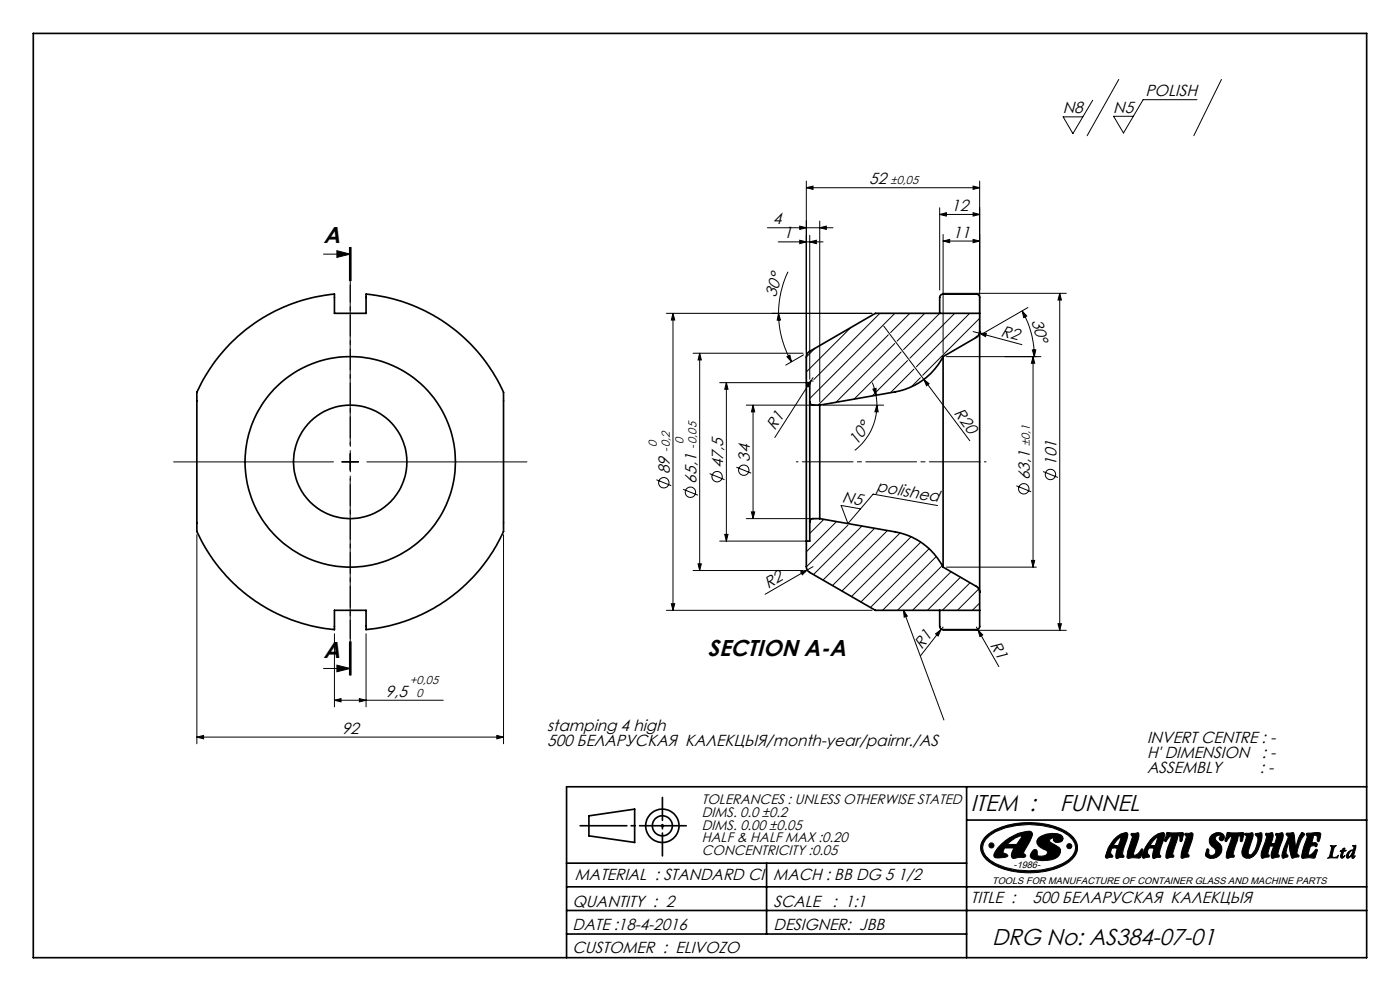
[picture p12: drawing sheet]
<svg xmlns="http://www.w3.org/2000/svg" width="420mm" height="297mm" viewBox="0 0 420 297" stroke-linecap="round" stroke-linejoin="round" font-family="sans-serif">
<g fill="none" stroke="#000" stroke-width=".3">
<path d="M327.8 30.1l-5.9 9.9-3-5h5.9M335.6 23.8l-9.5 16.9M359.1 29.9h-16.2l-5.9 10-2.9-5h5.9M366.4 23.8l-8.3 16.9M241.9 56.3l2-.5v1zM241.9 54.3v59.4M241.9 56.3h52M291.9 55.8l2 .5-2 .5zM293.9 54.3v45.2M97 76.2h8.1M101.1 75.1l4 1.1-4 .9zM104.8 74.1v10"/>
<path d="M105.1 74.1v10M105.3 74.1v10M230.2 68.3h19.7M233.4 72.5h13.5M239.9 67.8l2 .5-2 .5zM239.9 72l2 .5-2 .5zM242.9 72.5l2-.5v1zM242.9 70.5v43.2M245.9 68.3l2-.5v1zM245.9 66.2v54.2M281.9 64.3l2-.6v1.1zM281.9 62.3v24.6"/>
<path d="M281.9 64.3h12M282.9 72.2l2-.4v.9zM282.9 70.3v35.6M282.9 72.2h11M291.9 63.7l2 .6-2 .5zM291.9 71.8l2 .4-2 .5zM105.1 85.4v48M199.9 93.9h61.7M201.9 93.9v89M201.9 93.9l.5 2h-1zM233.6 93.9l.5 2-.9 .1zM233.6 93.9a29.1 29.1 0 0 0 3.9 14.5"/>
<path d="M236.4 81.5a28.5 28.5 0 0 0-2.8 12.4M255.2 98.2l-13.3 13.3M263.9 93.9l-19.7 19.8M265.1 97.7l12 16M268.5 93.9l-25.6 25.5M272.9 93.9l-5.7 5.8M277.4 93.9l-8.3 8.3M281.9 93.9l-10.8 10.9M282.9 87.9h37M286.4 93.9l-13.4 13.4M290.9 93.9l-16 16M291.9 99.4l1.9 .5"/>
<path d="M293.8 99.9h2.1l-.2 1zM293.8 99.9l12.8 3.4M293.9 95.4l-17.1 17.1M306.6 93.2l1.4 1.5-.9 .5zM306.6 93.2a28.1 28.1 0 0 1 3.7 13.7M308.4 92.2l-13.6 7.8M317.9 87.9v101M317.9 87.9l.5 2h-1zM207.9 105.9h33M209.9 105.9l.5 2h-1zM209.9 105.9v65.1M215.9 114.7h26"/>
<path d="M217.9 114.7v47.5M217.9 114.7l.5 2h-1zM236.1 106.9l.9-.5 .5 2zM241.1 106.4l-5.4 3M241.9 115.4l1.5-1.4-.7 2zM243.4 114l-11 17.1M243.7 114.2h.1M243.9 113.2l-.5 .8M244.5 104.3l-2.6 2.7M261.7 114.6l1.1 3.9M261.9 116.6l.9-.2v2.1zM262.8 118.5l.3 2.9"/>
<path d="M266.5 100.4l-21.1 21M268.4 102.9l-17.6 17.7M270.3 105.5l-14 14.1M272.3 108.1l-10.6 10.5M274.2 110.6l-7 7.1M276.1 113.2l-2.7 2.8M277.1 113.7l1.6 1.3-.7 .6zM277.1 113.7l13.8 18.4M293.1 100.7l-.7 .7M309.7 104.9l1-.1-.4 2.1zM309.9 106.9v63.1M309.9 106.9l.5 2h-1z"/>
<path d="M312.3 106.9h-28.4M52.1 138.4h47.9M102.6 138.4h5M105.1 135.9v5M110.1 138.4h48M223.9 121.4h21M225.9 121.4v34M225.9 121.4l.5 2h-1zM246.9 121.4h18.2M263.1 121.4l.4 2h-1zM263.1 121.4a17 17 0 0 1-6.7 13.6M105.1 143.4v48"/>
<path d="M196.9 143.8l4.5 1.8M204.9 146.6l4.5 1.8M212.9 142l4.4 1.8M220.9 140l4.5 1.8M223.9 155.4h21M225.4 153.4h1l-.5 2zM247.2 155.6l-4.3 4.3M251 156.3l-9.1 9.1M254.4 157.4l-12.3 12.3M258.6 157.7l-14.5 14.5M262.4 158.3l-15.5 15.5M266.2 159l-16.5 16.5"/>
<path d="M270 159.7l-17.4 17.4M281.3 151.5l-19.4-3.4-7.5 8.8-2.1-5.4 5.9 1M304.9 145.6l4.5 1.8M312.9 141.3l4.5 1.8M59.1 160.3v62.6M151.1 160.3v62.6M207.9 171h33M209.4 169h1l-.5 2zM215.9 162.2h26M217.4 160.2h1l-.5 2zM240.2 171.4l2-.6-1.5 1.5zM242.2 170.8l-12.7 7.3"/>
<path d="M243.9 169.8l-1.7 1M273.3 160.9l-17.9 17.9M276.2 162.5l-17.9 17.9M278.7 164.5l-17.6 17.6M280.9 166.8l-16.1 16.1M282.7 169.5l-13.5 13.4M283.9 170h27M285.3 171.3l-11.5 11.6M288.1 173l-9.9 9.9M291 174.7l-8.3 8.2M293.7 176.5l-6.5 6.4M309.4 168h1l-.5 2z"/>
<path d="M100.3 189.9v21.9M101.1 199.4l4 .9-4 1zM104.8 192.3v10M105.1 192.3v10M105.3 192.3v10zM109.8 189.9v21.9M199.9 182.9h61.7M201.4 180.9h1l-.5 2zM271 182.9l1.2 1.7-.9 .4zM271 182.9l12.2 32.9M280.7 190l1.6-1.3-.9 1.9zM282.3 188.7l-6.1 7.8"/>
<path d="M282.9 188.9h37M282.9 187.9l-.6 .8M292.9 187.9l.5 .9M293.4 188.8l1.4 1.5-.8 .5zM293.4 188.8l6.2 11M293.9 180.7l-2.2 2.2M317.4 186.9h1l-.5 2zM97 200.3h8.1M100.3 209.9l2-.5v1zM100.3 209.9h32.7M107.8 209.4l2 .5-2 .5zM59.1 220.9l2-.5v1z"/>
<path d="M59.1 220.9h92M149 220.4l2.1 .5-2.1 .5zM198.2 247.5h1M198.4 247.2l.7 .7M198.7 247v1M199.1 247.2l-.7 .7M295.6 250.8a19.3 19.3 0 0 1 13.5-4.3 18.5 18.5 0 0 1 12.9 4.4 4.6 4.6 0 0 1-1.1 7.3 23.6 23.6 0 0 1-18.6 2.6 10.9 10.9 0 0 1-7.9-5.4 4.4 4.4 0 0 1 1.2-4.6zM295.7 251.6a14 14 0 0 1 9.3-4.2 22.7 22.7 0 0 1 15.5 3 4.2 4.2 0 0 1 0 7.4 23 23 0 0 1-23.5 0 4.2 4.2 0 0 1-1.3-6.2zM300.4 253a11.5 11.5 0 0 1 8.9-3.8l.5 .9-.9 2.2-1.8 3.3 .6 .9a1.18 1.18 0 0 1-1.4 .5l-2.3 .3-.3-.2-.3-.8 .3-1.1 .5-1.1h-2.8l-.4 1.5 1 .4 .3 .6a3.8 3.8 0 0 1-2.8 .5h-.9a1.09 1.09 0 0 1-.1-1.8zM302.1 253.1a7.6 7.6 0 0 1 4.3-2.6v.6l-1.4 2zM311.5 251.2a6.6 6.6 0 0 1 6.9-.9l.5 1.1a1.72 1.72 0 0 1-2.9 .5l.1-.8a1.26 1.26 0 0 0-1.3 .9l.3 .4 2.6 1.6a2.15 2.15 0 0 1-1.3 3.3 9.1 9.1 0 0 1-7-.1 1.76 1.76 0 0 1 .9-2.6l.6 .1 .2 .2 .3 1.6a2.67 2.67 0 0 0 2.9-.8l-.1-.6-.4-.3a4.5 4.5 0 0 1-2.7-2l-.1-.8zM334.1 251.7a5.3 5.3 0 0 1 3.8-2.2l.5 .6-1.6 5.8 .4 .7-.2 .3-1 .1-.7 .3a.73 .73 0 0 1-.5-1.2l.4-1.9h-1.7l-.3 1.5 .6 .7v.5l-1.7 .3-.4-.2-.1-.3 .9-2.7z"/>
<path d="M335.1 251.8l1.2-.9-.8 2.5-1.5-.1zM339.4 249.9l2.2-.2a1.71 1.71 0 0 1-.1 1.8l-1.4 4.7a2.27 2.27 0 0 0 2.3-1.7h.4l.1 .3-.9 2.3h-2.5l-1 .2-.4-.3 .2-1.9 1.4-4.1zM345.1 251.7a5.3 5.3 0 0 1 3.9-2.2l.4 .6-1.6 5.8 .5 .7-.2 .3-1.1 .1-.6 .3a.71 .71 0 0 1-.7-.4 .71 .71 0 0 1 .1-.8l.5-1.9h-1.7l-.4 1.5 .6 .7v.5l-1.7 .3-.3-.2-.1-.3 .9-2.7zM346.1 251.8l1.2-.9-.7 2.5-1.6-.1zM350.1 249.5l4.8 .1 .2 .4-.4 1.7-.2 .5-.5-.1a1.77 1.77 0 0 0-.5-1.7h-.1a5.7 5.7 0 0 1-.9 3.1l-.7 2.3 .3 1-1.8 .4-.5-.2a11 11 0 0 1 1.4-5.2l.2-1.3-.7 .4-.9 1.3-.4-.1zM355.6 249.8h1.1a.81 .81 0 0 1 1.2 .2 18.9 18.9 0 0 1-1.6 5.6l.4 .7a.84 .84 0 0 1-1.2 .7l-.7 .2-.5-.2a3.8 3.8 0 0 1 .5-2.8l1.1-3.3-.5-.9zM363.5 250.3a2.51 2.51 0 0 1 3.7 .1l.1 .6-.2 .6-.7 .4-.5-.3-.2-.6 .4-.5-.3-.3a1.07 1.07 0 0 0-1.1 1.4l.6 .6a2.76 2.76 0 0 1 .9 3.6 2.76 2.76 0 0 1-3.3 1.3l-1.2-.8 .5-2 .5 .3 .1 1.4a1.24 1.24 0 0 0 1.9-.4v-.9l-.5-.6a2.38 2.38 0 0 1-.7-3.9zM368.2 249.5l4.8 .1 .2 .4-.4 1.7-.2 .5-.5-.1a1.77 1.77 0 0 0-.4-1.7l-1.8 5.5a.63 .63 0 0 1 .1 1l-1.6 .3-.5-.3a8.5 8.5 0 0 1 1-4l.6-2.4a2.82 2.82 0 0 0-1.6 1.7l-.4-.2zM373.6 249.8l1.9-.2 .4 .1a11.9 11.9 0 0 1-1.2 4.6l-.3 1.1 .1 .6 .4 .2a3.1 3.1 0 0 0 2.1-2.7l.4-1.7-.1-.8-.7-.7v-.4l1.5-.3 .5 .1a9.2 9.2 0 0 1-2.6 6.9l-1.1 .6-1.2-.1a2 2 0 0 1-.9-2.8l1-3.1a.64 .64 0 0 0-.3-1zM379.9 249.7l1.5-.2 .4 .2a3.8 3.8 0 0 1-.5 3.1h1.1l.6-2a.57 .57 0 0 1 0-1M380 249.7a.6 .6 0 0 0 0 1.1l-1.1 3.2a3 3 0 0 0-.3 3.2l2.1-.4 .1-.3-.4-.7 .6-2.2h1.1l-.7 1.9 .1 1.6 .4 .1 1.8-.4 .1-.4-.4-.6 .8-2.7a4.4 4.4 0 0 0 .6-3.4l-.3-.2-1.6 .3M385.9 249.8l1.8-.3 .4 .1 .6 4.5a8.6 8.6 0 0 1 1.8-4.5l.2-.1a.55 .55 0 0 1 .6 .7 10.2 10.2 0 0 0-2.1 5.8l.5 .4-.1 .4-1.8 .4-.3-.1-.6-2.2-.2-2.8-.9 3.2v.5l.6 .6v.3l-1.2 .5-.5-.1a3.2 3.2 0 0 1 .4-2.8l1.4-3.4-.6-.7z"/>
<path d="M391.9 249.8l3.2-.3 1.1 .3-.5 2.4-.5-.1-.1-1.5-.3-.2-.7-.1-.6 2.4a1.08 1.08 0 0 1 1.7 .4l-.3 .6-.8-.3-1 .2-.6 2.4 .2 .3a2.47 2.47 0 0 0 2-1.6l.4-.1 .1 .4-.8 2.1-1.7-.1-1.8 .3-.4-.3 .3-1.9 1.3-4zM399 253.4h1.9l-.7 .9-.5 1.8a.66 .66 0 0 0 .2 .9 .66 .66 0 0 0 .9-.1l.8-.6-.3 .8-3 .1 .6-.6 .5-1.9 .1-.8zM402.1 255l.6-.2 .2-.6 .6-.1-.3 .7h.7l-.8 .3-.4 1.6 .8-.3-.9 .8-.3-.1-.2-.5 .5-1.5-.6 .1zM405.2 255.1l.6-.2a2.07 2.07 0 0 1-1.2 1.8v-.1a1.56 1.56 0 0 1 .6-1.5zM405.7 253.5l1.1-.2-.7 2.9 .1 .5 .4-.3-.3 .6-.5 .3-.2-.4 .2-1a1.49 1.49 0 0 1-1.8 1.2 1.87 1.87 0 0 1 2-2.4l.2-.8z"/>
<circle cx="199.1" cy="144.7" r="1.55"/>
<circle cx="207.1" cy="147.5" r="1.55"/>
<circle cx="215.1" cy="142.8" r="1.56"/>
<circle cx="223.1" cy="140.9" r="1.55"/>
<circle cx="307.1" cy="146.5" r="1.56"/>
<circle cx="315.1" cy="142.2" r="1.55"/>
<circle cx="297.4" cy="253.4" r=".76"/>
<circle cx="320.8" cy="253.6" r=".76"/>
</g>
<g fill="none" stroke="#000" stroke-width=".5">
<path d="M10 10h400v277h-400zM281.9 93.9v-4.8l.5-.8 10.5-.1a.96 .96 0 0 1 1 .9v10.3M293.9 99.4l-.2 .9-.5 .6-10.3 6M293.9 99.4v78.1M293.9 93.9h-31.3l-20.1 11.7-.6 1.3v7.8M69.1 102.9l.9-.8a50.6 50.6 0 0 1 30.3-13.9v5.7h9.5v-5.6a4.9 4.9 0 0 1 3 .2l2.3 .4a49.9 49.9 0 0 1 36 29v39.7a4.9 4.9 0 0 1-1.1 3.8 50.4 50.4 0 0 1-40.2 27.3v-5.8h-9.5v5.8a50.1 50.1 0 0 1-41.2-29.8v-41.3l2.1-4.3a50 50 0 0 1 7.9-10.4zM241.9 114.7v47.5M241.9 114.7h1v5.7M282.9 106.9v63.1M282.9 106.9l-1.6 2.6-2.7 3-3 2.3-3.1 1.5-3.9 1.1-22.7 4M242.9 120.4l.2 .7 .5 .3h2.3M242.9 120.4v36"/>
<path d="M245.9 121.4v34M242.9 156.4v5.8h-1M245.9 155.4l22.7 4 4.2 1.3 3.4 1.7 2.6 2.1 2.3 2.6 1.8 2.9M245.9 155.4l-2.3 .1-.5 .3-.2 .6M241.9 162.2v7.7l.4 1.2 20.3 11.8h31.3M282.9 170l10.1 5.8 .7 .7 .2 1M293.9 177.5v10.2a.96 .96 0 0 1-1 1h-10a1.06 1.06 0 0 1-1-1v-4.8M290 235.8v51.2M410 235.8h-240v51.2M170 258.7h120M176.7 244.5l13.7-2v10l-13.7-2zM230 258.7v21.2"/>
<path d="M290 245.8h120M170 265.8h240M170 272.9h240M170 279.9h120"/>
<circle cx="105" cy="138.4" r="17"/>
<circle cx="105.1" cy="138.4" r="31.5"/>
<circle cx="198.7" cy="247.5" r="5"/>
<circle cx="198.7" cy="247.5" r="3"/>
</g>
<path d="M174 247.5h31.9" fill="none" stroke="#000" stroke-width=".5" stroke-dasharray="15.2 1.3 1.3 1.3" stroke-dashoffset="1.2"/>
<path d="M198.7 239v17.5" fill="none" stroke="#000" stroke-width=".5" stroke-dasharray="15.2 1.3 1.3 1.3" stroke-dashoffset="8.4"/>
<path d="M302.5 252.7a6.6 6.6 0 0 1 3.9-2.2l.1 .4-1.5 2.2h-2.9zM300.1 253.3l-1.7 2.2a1.03 1.03 0 0 0-.1 1.3 1.03 1.03 0 0 0 1.3 .3l2.5-.4 .3-.3-.7-.5a.61 .61 0 0 1-.7-.2 .61 .61 0 0 1 0-.8l.4-.8h2.8l-.4 .8a1.58 1.58 0 0 0 .2 2.4l2.7-.3a.65 .65 0 0 0 1-.3 .65 .65 0 0 0-.6-.9v-.4l1.8-3.1a3.2 3.2 0 0 0 .7-2.8 2.09 2.09 0 0 0-2.4-.3 15.5 15.5 0 0 0-7.1 4.1zM311.5 251.2a1.88 1.88 0 0 0 1.1 3l.4 .3a1.27 1.27 0 0 1 1.3 1.2 2.26 2.26 0 0 1-3.1 .6v-.6a.85 .85 0 0 0-.6-1.1 .85 .85 0 0 0-1 .8 1.25 1.25 0 0 0-.5 1.5 1.25 1.25 0 0 0 1.4 .7 8.3 8.3 0 0 0 7-1 1.83 1.83 0 0 0 .7-1.8 1.83 1.83 0 0 0-1.3-1.4l-1.1-.6a.96 .96 0 0 1-.9-1.1l.6-.5 .7-.1a.92 .92 0 0 0 0 1.2 .92 .92 0 0 0 1.2 .2 1.29 1.29 0 0 0 1.5-1.1 1.29 1.29 0 0 0-1.3-1.5 7.2 7.2 0 0 0-6.1 1.3zM320 253.6a.8 .8 0 0 0 1.6 0 .8 .8 0 0 0-1.6 0zM296.7 253.4a.76 .76 0 0 0 1.5 0 .76 .76 0 0 0-1.5 0zM296.1 250.3a4.7 4.7 0 0 0 .4 7.8 23.2 23.2 0 0 0 17.6 3 12.2 12.2 0 0 0 8.8-5.3 5 5 0 0 0-2.8-6.4 24 24 0 0 0-22.8 0zM296.2 251.1a17.9 17.9 0 0 1 12.5-4 18.1 18.1 0 0 1 12.5 4 3.9 3.9 0 0 1-.5 6.4 21.6 21.6 0 0 1-16.8 3.1 13.2 13.2 0 0 1-8.5-4.5 3.8 3.8 0 0 1 .8-5zM339.4 249.8l-.1 .4 .4 .7a20.2 20.2 0 0 0-1.6 6l.4 .4 .9-.2h2.5l.5-.7 .5-1.6-.1-.3h-.4a2.38 2.38 0 0 1-2.3 1.7l.2-1.2a12.1 12.1 0 0 0 1.4-5.2l-.5-.2zM346.5 251.4l.8-.5-.2 .9a1.74 1.74 0 0 1-.8 1.6l-1.3-.1zM345.4 251.4a9.7 9.7 0 0 0-2.7 5.4l.4 .4 1.7-.3 .1-.4-.6-.6-.1-.5a1.21 1.21 0 0 1 .6-1.2 1.21 1.21 0 0 1 1.3 0h.2l-.5 1.8 .1 1.2 .4 .1 .6-.3 1.3-.1v-.4l-.3-.4a4.8 4.8 0 0 1 .8-3.2l.3-.9a2.24 2.24 0 0 0 .3-2.3l-.2-.1a2.91 2.91 0 0 0-2.8 1zM355.5 249.8l-.1 .3 .5 .7-.1 .6a15.8 15.8 0 0 0-1.5 5.6l.5 .2 1.9-.5v-.3l-.4-.5v-.4l.7-1.9a5.7 5.7 0 0 0 .9-3.8l-.4-.2zM363.7 250a2.5 2.5 0 0 0 .8 4.4 1.18 1.18 0 0 1-.2 1.7 1.18 1.18 0 0 1-1.7-.3l.1-1.2-.5-.2-.5 2a2.82 2.82 0 0 0 3.1 .7 2.82 2.82 0 0 0 1.8-2.7 4.6 4.6 0 0 0-1.9-2.7 .92 .92 0 0 1 .3-1.2 .92 .92 0 0 1 1.1 .1 .75 .75 0 0 0 0 1.4 .75 .75 0 0 0 1.1-.7 1.59 1.59 0 0 0-2.1-1.7zM368.1 249.6l-.6 2.5 .4 .1 .8-1.2 .8-.5-.1 1.1a15.4 15.4 0 0 0-1.6 5.3l.3 .3h.4l1.8-.5-.4-.9 1.6-5.4 .5 .1 .1 1a.43 .43 0 0 0 0 .6 .43 .43 0 0 0 .6 0l.5-2.1-.1-.4zM373.6 249.8l-.1 .4 .4 .7-.4 1.3a5 5 0 0 0-.8 4.2 2.44 2.44 0 0 0 4.2-.9 8.2 8.2 0 0 0 1.6-5.8l-.4-.1-1.4 .2-.1 .4a1.39 1.39 0 0 1 .8 1.6 5.5 5.5 0 0 1-2.2 4.4h-.1a1.07 1.07 0 0 1-.4-1.8l.2-.5a9 9 0 0 0 1-4.1l-.4-.2zM379.8 249.8l-.1 .4 .3 .7-1.1 3.1a3.3 3.3 0 0 0-.4 3.2l2.2-.5 .1-.4-.4-.5 .6-2.2h1.1a3.9 3.9 0 0 0-.6 3.6l2.3-.5v-.3l-.4-.6 .5-1.9a6.5 6.5 0 0 0 1-4.2l-.4-.2-1.7 .3-.1 .4 .3 .7-.6 1.9h-1.1l.1-.2a2.95 2.95 0 0 0 .4-3zM391.9 249.8v.4a1.33 1.33 0 0 1-.1 1.7 12.3 12.3 0 0 0-1.3 5.1l.4 .3 1.4-.3 2.1 .2 .8-2.5-.5-.1-1.1 1.3a.62 .62 0 0 1-.5 .4 .62 .62 0 0 1-.6-.3l.2-1.1a1.26 1.26 0 0 1 .7-1.4 1.26 1.26 0 0 1 1.5 .2l.2-.2a.81 .81 0 0 0-.3-1 .81 .81 0 0 0-1 .1l-.3 .1 .6-2.2a.77 .77 0 0 1 1 .1 .77 .77 0 0 1 0 1 .41 .41 0 0 0 .3 .7 .41 .41 0 0 0 .5-.6l.3-1.9a1.49 1.49 0 0 0-1.9-.2zM405.7 253.5l.6-.1a.4 .4 0 0 1 .5 0 .4 .4 0 0 1 0 .6l-.7 2.7 .5-.3-.6 .8a.39 .39 0 0 1-.5-.1 .39 .39 0 0 1 .1-.5l.2-.7a1.54 1.54 0 0 1-1.7 1.2 1.96 1.96 0 0 1 2-2.5l.1-.9zM405.1 255.2l-.6 1.2a.33 .33 0 0 0 .3 .4 .33 .33 0 0 0 .4-.3l.4-.8a.39 .39 0 0 0 .3-.4 .39 .39 0 0 0-.2-.4zM402.1 255l.6-.2 .2-.6 .6-.1-.3 .7h.7l-.4 .3a1.01 1.01 0 0 0-.7 1.2 .34 .34 0 0 0 .2 .5 .34 .34 0 0 0 .4-.3l-.1 .3a.65 .65 0 0 1-1 .4 .65 .65 0 0 1-.1-1.1l.1-.3a.37 .37 0 0 0 .3-.3 .37 .37 0 0 0-.3-.4l-.3 .1zM399 253.4h1.9l-.7 .9-.5 2.4 .2 .2h.8l.9-.6-.3 .8-3 .1 .5-.5 .6-2 .1-.8zM385.9 249.8v.4l.6 .7a14.9 14.9 0 0 0-1.9 5.9l.5 .4 1.2-.4v-.5a1.1 1.1 0 0 1-.4-1.7l.8-2.5a9.7 9.7 0 0 0 .9 5.1l1.9-.4 .2-.4a1 1 0 0 1-.5-1.6 11.8 11.8 0 0 1 2.2-4.8l-.8-.5a5.6 5.6 0 0 0-1.7 3.7l-.2 .9-.4-3.6a.74 .74 0 0 0-.4-1zM350.1 249.5l-.7 2.6 .4 .1 .8-1.2 .8-.5-.2 1.1a16.2 16.2 0 0 0-1.5 5.3l.2 .3h.4l1.8-.5-.3-.9 1.6-5.4 .5 .2 .1 .8a.53 .53 0 0 0-.1 .5 .53 .53 0 0 0 .5 .3l.2-.2 .5-1.9-.2-.5zM335.2 251.6l-1.2 1.7 1 .1a.62 .62 0 0 0 .8-.7l.5-1.8h-.2zM334.4 251.4a4.3 4.3 0 0 1 3.6-1.8l.3 .3a8.2 8.2 0 0 1-1.1 4.1l-.4 1.9 .4 .6-.1 .4-1.3 .1-.6 .3-.3-.1-.2-.6 .5-2.4-.7-.1a.99 .99 0 0 0-1.1 .3 .99 .99 0 0 0-.2 1l.1 .5 .5 .6v.4l-1.7 .3-.5-.4a10.2 10.2 0 0 1 2.8-5.4z" fill-rule="evenodd" fill="#000"/>
<path d="M105.1 74.1v128.2" fill="none" stroke="#000" stroke-width=".3" stroke-dasharray="6.3 1.3 1.3 1.3"/>
<path d="M295.8 138.4h-56.9" fill="none" stroke="#000" stroke-width=".3" stroke-dasharray="15.2 1.3 1.3 1.3" stroke-dashoffset="-1.8"/>
<g fill="#000">
<path d="M293.8 99.9h2.1l-.2 1zM241.9 115.4l1.5-1.4-.7 2zM277.1 113.7l1.6 1.3-.7 .6zM240.2 171.4l2-.6-1.5 1.5zM271 182.9l1.2 1.7-.9 .4zM280.7 190l1.6-1.3-.9 1.9zM293.4 188.8l1.4 1.5-.8 .5z"/>
<path d="M291.9 55.8l2 .5-2 .5zM241.9 56.3l2-.5v1zM291.9 63.7l2 .6-2 .5zM281.9 64.3l2-.6v1.1zM245.9 68.3l2-.5v1zM239.9 67.8l2 .5-2 .5z"/>
<path d="M101.1 75.1l4 1.1-4 .9zM101.1 199.4l4 .9-4 1z"/>
<path d="M282.9 72.2l2-.4v.9zM291.9 71.8l2 .4-2 .5zM239.9 72l2 .5-2 .5zM242.9 72.5l2-.5v1z"/>
<path d="M306.6 93.2l.5 2 .9-.5zM309.7 104.9l.6 2 .4-2.1z"/>
<path d="M236.1 106.9l1.4 1.5-.5-2zM233.6 93.9l-.4 2.1 .9-.1z"/>
<path d="M261.9 116.6l.9 1.9v-2.1zM263.1 121.4l-.6 2h1z"/>
<path d="M225.4 153.4h1l-.5 2zM225.9 121.4l.5 2h-1z"/>
<path d="M309.4 168h1l-.5 2zM309.9 106.9l.5 2h-1z"/>
<path d="M317.4 186.9h1l-.5 2zM317.9 87.9l.5 2h-1zM201.4 180.9h1l-.5 2zM201.9 93.9l.5 2h-1zM209.4 169h1l-.5 2zM209.9 105.9l.5 2h-1zM217.4 160.2h1l-.5 2zM217.9 114.7l.5 2h-1z"/>
<path d="M100.3 209.9l2-.5v1zM107.8 209.4l2 .5-2 .5z"/>
<path d="M59.1 220.9l2-.5v1zM149 220.4l2.1 .5-2.1 .5z"/>
</g>
<g font-size="6.9">
<text x="97.1" y="73">A</text>
<text x="97.1" y="197.2">A</text>
<text x="212.3" y="196.6">SECTION A-A</text>
<text x="291.3" y="243">ITEM :</text>
<text x="318" y="243">FUNNEL</text>
<text x="297.6" y="283.4">DRG No: AS384-07-01</text>
</g>
<g font-size="4.8">
<text x="343.6" y="28.8">POLISH</text>
<text x="318.8" y="34">N8</text>
<text x="334" y="33.8">N5</text>
<text x="260.8" y="55.2">52</text>
<text x="285.4" y="63.2">12</text>
<text x="231.8" y="67.2">4</text>
<text x="235" y="71.5">1</text>
<text x="285.9" y="71.2">11</text>
<text x="232.7" y="89.3" transform="rotate(-75 232.7 89.3)">30°</text>
<text x="300.1" y="100.6" transform="rotate(15 300.1 100.6)">R2</text>
<text x="309.4" y="96.1" transform="rotate(75 309.4 96.1)">30°</text>
<text x="286" y="123.8" transform="rotate(53 286 123.8)">R20</text>
<text x="232.5" y="129.3" transform="rotate(-57 232.5 129.3)">R1</text>
<text x="257" y="133.7" transform="rotate(-54 257 133.7)">10°</text>
<text x="200.9" y="142.1" transform="rotate(-90 200.9 142.1)">89</text>
<text x="216.9" y="140.3" transform="rotate(-90 216.9 140.3)">47,5</text>
<text x="224.9" y="138.4" transform="rotate(-90 224.9 138.4)">34</text>
<text x="308.9" y="143.9" transform="rotate(-90 308.9 143.9)">63,1</text>
<text x="316.9" y="139.6" transform="rotate(-90 316.9 139.6)">101</text>
<text x="208.9" y="145" transform="rotate(-90 208.9 145)">65,1</text>
<text x="262.8" y="147.2" transform="rotate(10 262.8 147.2)">polished</text>
<text x="252.4" y="150.4" transform="rotate(10 252.4 150.4)">N5</text>
<text x="230.4" y="176.5" transform="rotate(-30 230.4 176.5)">R2</text>
<text x="276.5" y="194.7" transform="rotate(-52 276.5 194.7)">R1</text>
<text x="297" y="193.2" transform="rotate(60 297 193.2)">R1</text>
<text x="115.6" y="208.8">9,5</text>
<text x="102.5" y="219.9">92</text>
<text x="164.2" y="219.2">stamping 4 high</text>
<text x="164.2" y="223.7">500 БЕЛАРУСКАЯ КАЛЕКЦЬІЯ/month-year/pairnr./AS</text>
<text x="344.1" y="227.1">H' DIMENSION</text>
<text x="344.1" y="222.6">INVERT CENTRE : -</text>
<text x="378.5" y="227.1">: -</text>
<text x="344.1" y="231.6">ASSEMBLY</text>
<text x="377.9" y="231.6">: -</text>
<text x="172.5" y="263.7">MATERIAL : STANDARD CI</text>
<text x="232" y="263.7">MACH : BB DG 5 1/2</text>
<text x="171.7" y="271.7">QUANTITY : 2</text>
<text x="232.1" y="271.7">SCALE</text>
<text x="249.7" y="271.7">: 1:1</text>
<text x="291.3" y="270.5">TITLE :</text>
<text x="309.8" y="270.5">500 БЕЛАРУСКАЯ КАЛЕКЦЬІЯ</text>
<text x="171.7" y="278.8">DATE :18-4-2016</text>
<text x="232.1" y="278.8">DESIGNER: JBB</text>
<text x="171.7" y="285.7">CUSTOMER : ELIVOZO</text>
</g>
<g font-size="4.1">
<text x="210.6" y="241">TOLERANCES : UNLESS OTHERWISE STATED</text>
<text x="210.6" y="244.8">DIMS. 0.0 ±0.2</text>
<text x="210.6" y="248.6">DIMS. 0.00 ±0.05</text>
<text x="210.6" y="252.5">HALF &amp; HALF MAX :0.20</text>
<text x="210.6" y="256.3">CONCENTRICITY :0.05</text>
</g>
<g font-size="3.5">
<text x="267.2" y="55.3">±0,05</text>
<text x="197" y="134" transform="rotate(-90 197 134)">0</text>
<text x="201" y="135.6" transform="rotate(-90 201 135.6)">-0,2</text>
<text x="205" y="133" transform="rotate(-90 205 133)">0</text>
<text x="209" y="134.5" transform="rotate(-90 209 134.5)">-0,05</text>
<text x="309" y="133.6" transform="rotate(-90 309 133.6)">±0,1</text>
<text x="123" y="204.9">+0,05</text>
<text x="125" y="208.9">0</text>
</g>
<g font-size="2.8">
<text x="304.1" y="260.1">-1986-</text>
<text x="297.6" y="265">TOOLS FOR MANUFACTURE OF CONTAINER GLASS AND MACHINE PARTS</text>
</g>
</svg>
